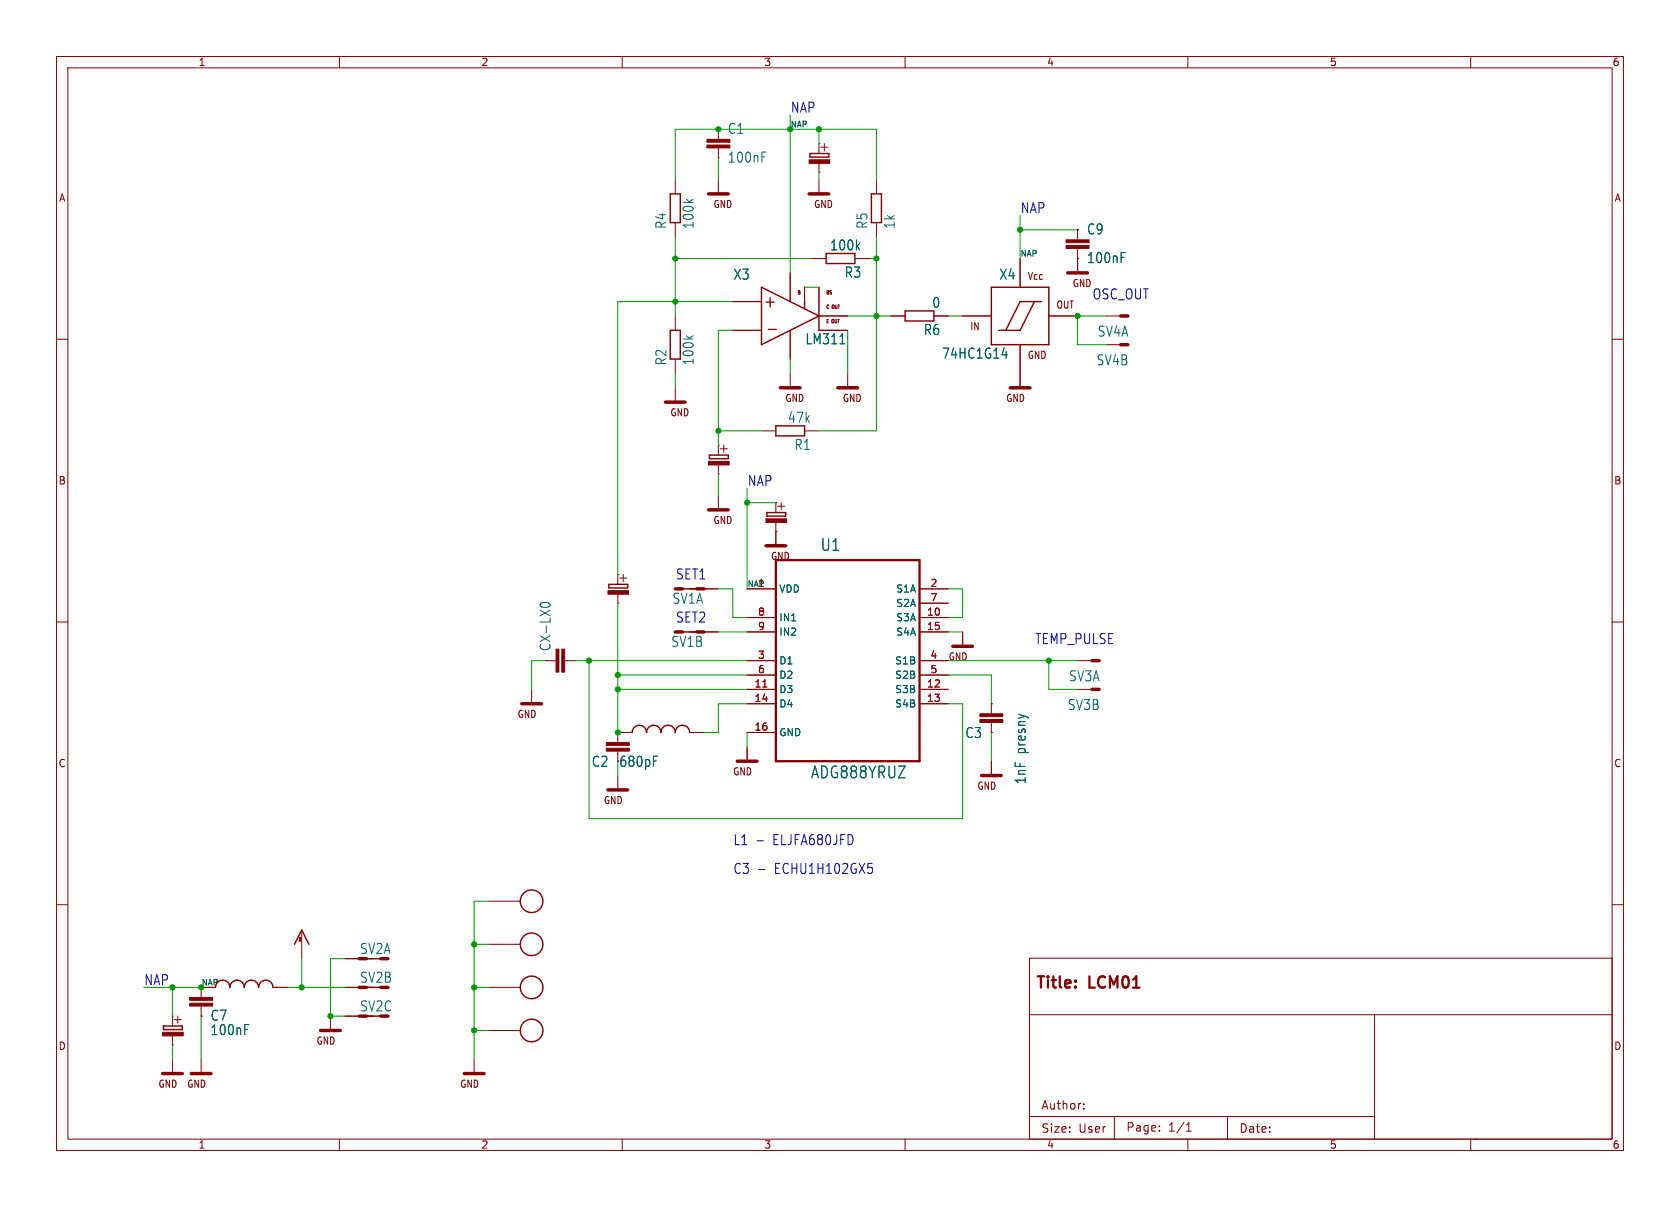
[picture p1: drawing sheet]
<svg xmlns="http://www.w3.org/2000/svg" width="297mm" height="213mm" viewBox="0 0 297 213" stroke-linecap="round" stroke-linejoin="round" font-family="sans-serif">
<g fill="none" stroke="#840000" stroke-width=".18">
<path d="M10 10h277v193.5h-277zM12 12h273v189.5h-273zM60 10v2M110 10v2M160 10v2M210 10v2M260 10v2M119.4 31.8v2.5M119.4 39.4v2.5M127 22.9h.1M127 27.9h.1M127 22.9v1.7"/>
<path d="M127 26.2v1.7M127 31.8v2.5M144.8 25.4h.1M144.8 30.5h.1M144.8 25.4v1.7M144.8 28.7v1.8M144.8 31.8v2.5M145.1 26h1.3M145.7 25.4v1.3M154.9 31.8v2.5M154.9 39.4v2.5M10 60h2"/>
<path d="M119.4 55.9v2.5M129.5 58.4h5.1M129.5 53.3h5.1M139.7 48.3v5M139.7 58.4v5.1M142.2 50.8v2.5M143.5 45.7h2.5M144.8 55.9h5.1M144.8 50.8v2.5M147.3 58.4h2.6M151.1 45.7h2.6M157.5 55.9h2.5"/>
<path d="M165.1 55.9h2.5M170.2 55.9h5.1M180.3 45.7v5.1M185.4 55.9h5.1M190.5 40.6h.1M190.5 45.7h.1M190.5 40.6v1.8M190.5 43.9v4.4M195.6 55.9h2.5M285 60h2M119.4 63.5v2.5M119.4 68.6v2.5"/>
<path d="M127 78.7h.1M127 78.7v1.8M127.3 79.4h1.3M128 78.7v1.3M134.6 76.2h2.6M139.7 66v2.6M142.2 76.2h2.6M149.9 66v2.6M180.3 61v7.6M195.6 61h2.5M127 83.8h.1M127 82.1v1.7"/>
<path d="M127 87.6v2.6M137.2 88.9h.1M137.2 94h.1M137.2 88.9v1.7M137.2 92.2v4.3M137.5 89.5h1.3M138.1 88.9v1.3M10 110h2M96.5 116.8h.1M96.5 116.8h1.8M99.8 116.8h1.8M101.6 116.8h.1"/>
<path d="M109.2 101.6h.1M109.2 106.7h.1M109.2 101.6v1.7M109.2 104.9v1.8M109.5 102.2h1.3M110.2 101.6v1.3M121.9 104.1h5.1M121.9 111.8h5.1M132.1 116.8h5.1M132.1 104.1h5.1M132.1 109.2h5.1M132.1 111.8h5.1"/>
<path d="M132.1 119.4h5.1M162.6 116.8h5M162.6 104.1h5M162.6 109.2h5M162.6 111.8h5M162.6 119.4h5M162.6 106.7h5M170.2 111.8v2.5M190.5 116.8h2.5M285 110h2M94 121.9v2.6M109.2 129.5h.1"/>
<path d="M109.2 129.5h2.6M109.2 129.5v1.8M109.2 132.8v.6M109.2 137.2v2.5M121.9 129.5h2.6M132.1 121.9h5.1M132.1 132.1v2.5M132.1 124.5h5.1M132.1 129.5h5.1M162.6 121.9h5M162.6 124.5h5M175.3 129.5h.1"/>
<path d="M175.3 124.5h.1M175.3 124.5v1.7M175.3 127.8v1.7M175.3 134.6v2.6M190.5 121.9h2.5M10 160h2M86.4 159.4h5.5M285 160h2M30.5 179.7h.1M30.5 179.7v1.8M31.4 179.7v1.3M35.6 179.7h.1"/>
<path d="M35.6 177.9v1.8M38.1 174.6h-2.5v1.8M48.3 174.6h2.5M53.3 164.5v5M58.4 179.7v2.5M61 174.6h5M61 179.7h5M61 169.5h5M86.4 174.6h5.5M86.4 167h5.5M182 169.5h103v32h-103zM182 179.5h103"/>
<path d="M243 179.5v22M30.5 184.8h.1M30.5 183v1.8M30.5 187.3v2.6M30.8 180.3h1.3M35.6 187.3v2.6M83.8 187.3v2.6M86.4 182.2h5.5M182 197.5h61M191.6 196v.1M191.6 195.2v.2M197 197.5v4"/>
<path d="M205 199.9v.1M205 199.1v.2M209.7 199l.5-.5v1.5M217 197.5v4M60 201.5v2M110 201.5v2M160 201.5v2M209.7 200h.9M210 201.5v2M260 201.5v2M261 201.5h.1"/>
</g>
<g fill="none" stroke="#840000" stroke-width=".25">
<path d="M118.5 34.3h1.8v5.1h-1.8zM143.2 27.1h3.3v.7h-3.3zM154.1 34.3h1.7v5.1h-1.7zM118.5 58.4h1.8v5.1h-1.8zM134.6 50.8l10.2 5.1-10.2 5.1zM142.2 53.3v1.3M144.8 53.3v5.1h2.5M146 44.8h5.1v1.8h-5.1zM160 55h5.1v1.8h-5.1zM175.3 50.8h10.1v10.2h-10.1zM182.9 53.3l-2.6 5.1h-3.8M184.1 53.3h-3.8l-2.5 5.1"/>
<path d="M137.2 75.3h5v1.8h-5zM125.4 80.5h3.3v.6h-3.3zM135.6 90.6h3.3v.7h-3.3zM107.6 103.3h3.4v.7h-3.4zM119.4 104.1h5.1M119.4 111.8h5.1M111.8 129.5a1.27 1.27 0 0 1 1.2-1.2 1.27 1.27 0 0 1 1.3 1.2 1.27 1.27 0 0 1 1.3-1.2 1.27 1.27 0 0 1 1.2 1.2 1.27 1.27 0 0 1 1.3-1.2 1.27 1.27 0 0 1 1.3 1.2 1.27 1.27 0 0 1 1.2-1.2 1.27 1.27 0 0 1 1.3 1.2M38.1 174.6a1.27 1.27 0 0 1 1.3-1.2 1.27 1.27 0 0 1 1.2 1.2 1.27 1.27 0 0 1 1.3-1.2 1.27 1.27 0 0 1 1.3 1.2 1.27 1.27 0 0 1 1.2-1.2 1.27 1.27 0 0 1 1.3 1.2 1.27 1.27 0 0 1 1.3-1.2 1.27 1.27 0 0 1 1.3 1.2M52.1 167l1.2-2.5 1.3 2.5M63.5 179.7h5.1M63.5 174.6h5.1M63.5 169.5h5.1"/>
<path d="M28.9 181.5h3.3v.6h-3.3z"/>
<circle cx="94" cy="159.4" r="2"/>
<circle cx="94" cy="174.6" r="2"/>
<circle cx="94" cy="167" r="2"/>
<circle cx="94" cy="182.2" r="2"/>
</g>
<g fill="none" stroke="#840000" stroke-width=".61">
<path d="M125.3 34.3h3.4M143 34.3h3.5M188.8 48.3h3.4M198.1 55.9h1.3M117.6 71.1h3.5M138 68.6h3.4M148.1 68.6h3.5M178.6 68.6h3.5M198.1 61h1.3M125.3 90.2h3.4M135.4 96.5h3.5M119.4 104.1h1.2"/>
<path d="M119.4 111.8h1.2M123.2 104.1h1.3M123.2 111.8h1.3M168.4 114.3h3.5M193 116.8h1.3M92.2 124.5h3.5M107.5 139.7h3.5M130.3 134.6h3.5M173.5 137.2h3.5M193 121.9h1.3M28.7 189.9h3.5M33.8 189.9h3.5"/>
<path d="M56.7 182.2h3.5M82.1 189.9h3.5"/>
</g>
<path d="M134.7 26.9h.7M198.2 44.7h.7M148.5 60.8h.9M177.2 62.7h.9M177.9 62.2v1.1M95.6 107.2l-.1-.3a1.23 1.23 0 0 1 1.8 0l-.1 .3M115.5 133.7h.7M43.3 181.2h.7" fill="none" stroke="#006464" stroke-width=".18"/>
<path d="M135.8 58.3h1.5" fill="none" stroke="#840000" stroke-width=".23"/>
<g fill="#840000" stroke="#840000" stroke-width=".18">
<path d="M188.5 43.4h4v.5h-4z"/>
<path d="M188.5 42.4h4v.5h-4z"/>
<path d="M125 25.7h4v.5h-4z"/>
<path d="M125 24.6h4v.5h-4z"/>
<path d="M125.3 81.6h3.6v.6h-3.6z"/>
<path d="M33.5 177.4h4.1v.5h-4.1z"/>
<path d="M33.5 176.4h4.1v.5h-4.1z"/>
<path d="M28.7 182.6h3.7v.6h-3.7z"/>
<path d="M143 28.3h3.7v.6h-3.7z"/>
<path d="M173.2 126.2h4.1v.5h-4.1z"/>
<path d="M173.2 127.3h4.1v.5h-4.1z"/>
<path d="M107.5 104.5h3.6v.6h-3.6z"/>
<path d="M107.2 131.3h4.1v.5h-4.1z"/>
<path d="M107.2 132.3h4.1v.5h-4.1z"/>
<path d="M99.3 114.8h.5v4.1h-.5z"/>
<path d="M98.3 114.8h.5v4.1h-.5z"/>
<path d="M135.4 91.8h3.7v.6h-3.7z"/>
</g>
<path d="M137.2 99.1h25.4v35.5h-25.4z" fill="none" stroke="#840000" stroke-width=".41"/>
<path d="M134.9 121.5h.7" fill="none" stroke="#a90000" stroke-width=".18"/>
<path d="M153.5 152.7h.7M154.1 153.4l.2 .3-.2 .7" fill="none" stroke="#0000c2" stroke-width=".18"/>
<g fill="none" stroke="#009600" stroke-width=".18">
<path d="M119.4 31.8v-8.9h35.5v8.9M127 27.9v3.9M139.7 20.3v28M144.8 22.9v2.5M144.8 30.5v1.3M180.3 38.1v7.6M119.4 41.9v14M119.4 45.7h24.1M129.5 53.3h-20.3v48.3M129.5 58.4h-2.5v20.3M142.2 50.8h2.6M149.9 58.4v7.6"/>
<path d="M149.9 55.9h7.6M153.7 45.7h1.2M154.9 41.9v34.3h-10.1M167.6 55.9h2.6M180.3 40.6h10.2M195.6 55.9h-5.1v5.1h5.1M119.4 66v2.6M127 76.2h7.6M139.7 63.5v2.5M127 83.8v3.8M132.1 86.4v17.7M132.1 88.9h5.1"/>
<path d="M96.5 116.8h-2.5v5.1M101.6 116.8h30.5M104.1 116.8v28h66.1v-20.3h-2.6M109.2 119.4h22.9M109.2 106.7v22.8M127 104.1h2.5v5.1h2.6M127 111.8h5.1M167.6 104.1h2.6v5.1h-2.6M167.6 116.8h22.9M167.6 119.4h7.7v5.1M167.6 111.8h2.6M185.4 116.8v5.1h5.1"/>
<path d="M109.2 121.9h22.9M132.1 129.5v2.6M132.1 124.5h-5.1v5h-2.5M175.3 129.5v5.1M86.4 159.4h-2.6v27.9M25.4 174.6h10.2M30.5 174.6v5.1M35.6 179.7v7.6M50.8 174.6h10.2M53.3 169.5v5.1M61 169.5h-2.6v10.2h2.6M83.8 174.6h2.6"/>
<path d="M83.8 167h2.6M30.5 184.8v2.5M83.8 182.2h2.6"/>
</g>
<g fill="#009600" stroke="#009600" stroke-width=".18">
<circle cx="109.2" cy="129.5" r=".46"/>
<circle cx="83.8" cy="167" r=".46"/>
<circle cx="109.2" cy="119.4" r=".46"/>
<circle cx="104.1" cy="116.8" r=".46"/>
<circle cx="109.2" cy="121.9" r=".46"/>
<circle cx="190.5" cy="55.9" r=".46"/>
<circle cx="154.9" cy="55.9" r=".46"/>
<circle cx="119.4" cy="53.3" r=".46"/>
<circle cx="127" cy="76.2" r=".46"/>
<circle cx="127" cy="22.9" r=".46"/>
<circle cx="139.7" cy="22.9" r=".46"/>
<circle cx="180.3" cy="40.6" r=".46"/>
<circle cx="119.4" cy="45.7" r=".46"/>
<circle cx="144.8" cy="22.9" r=".46"/>
<circle cx="154.9" cy="45.7" r=".46"/>
<circle cx="185.4" cy="116.8" r=".46"/>
<circle cx="132.1" cy="88.9" r=".46"/>
<circle cx="35.6" cy="174.6" r=".46"/>
<circle cx="30.5" cy="174.6" r=".46"/>
<circle cx="83.8" cy="174.6" r=".46"/>
<circle cx="83.8" cy="182.2" r=".46"/>
<circle cx="53.3" cy="174.6" r=".46"/>
<circle cx="58.4" cy="179.7" r=".46"/>
</g>
<text font-size="3" fill="#840000" x="134.8" y="54.7">+</text>
<g font-size="2.9" fill="#006464">
<text x="145" y="97.6">U1</text>
<text x="143.3" y="137.9">ADG888YRUZ</text>
</g>
<g font-size="2.8" fill="#840000">
<text x="183" y="175.4">Title:</text>
<text x="192.7" y="175.4">LCM01</text>
</g>
<g font-size="2.5" fill="#006464">
<text x="128.6" y="23.9">C1</text>
<text x="128.6" y="29">100nF</text>
<text x="118" y="40.6" transform="rotate(-90 118 40.6)">R4</text>
<text x="122.8" y="40.6" transform="rotate(-90 122.8 40.6)">100k</text>
<text x="153.6" y="40.6" transform="rotate(-90 153.6 40.6)">R5</text>
<text x="158.4" y="40.6" transform="rotate(-90 158.4 40.6)">1k</text>
<text x="192.1" y="41.7">C9</text>
<text x="146.6" y="44.5">100k</text>
<text x="192.1" y="46.8">100nF</text>
<text x="129.6" y="49.7">X3</text>
<text x="149.2" y="49.3">R3</text>
<text x="176.6" y="49.7">X4</text>
<text x="163.2" y="59.5">R6</text>
<text x="164.7" y="54.7">0</text>
<text x="194" y="59.7">SV4A</text>
<text x="118" y="64.7" transform="rotate(-90 118 64.7)">R2</text>
<text x="122.8" y="64.7" transform="rotate(-90 122.8 64.7)">100k</text>
<text x="142.3" y="61.1">LM311</text>
<text x="166.4" y="63.6">74HC1G14</text>
<text x="193.7" y="64.8">SV4B</text>
<text x="139.2" y="75">47k</text>
<text x="140.3" y="79.8">R1</text>
<text x="118.8" y="107">SV1A</text>
<text x="97.6" y="115.3" transform="rotate(-90 97.6 115.3)">CX-LX0</text>
<text x="118.6" y="114.6">SV1B</text>
<text x="188.7" y="125.8">SV3B</text>
<text x="188.9" y="120.7">SV3A</text>
<text x="170.6" y="130.7">C3</text>
<text x="104.5" y="135.8">C2</text>
<text x="181.5" y="133.4" transform="rotate(-90 181.5 133.4)">presny</text>
<text x="181.5" y="138.8" transform="rotate(-90 181.5 138.8)">1nF</text>
<text x="63.6" y="168.9">SV2A</text>
<text x="63.6" y="179.1">SV2C</text>
<text x="63.6" y="174">SV2B</text>
<text x="37.1" y="180.7">C7</text>
<text x="37.1" y="183.3">100nF</text>
</g>
<g font-size="2.5" fill="#0000c2">
<text x="139.7" y="20.1">NAP</text>
<text x="180.3" y="37.9">NAP</text>
<text x="193" y="53.1">OSC_OUT</text>
<text x="132.1" y="86.1">NAP</text>
<text x="119.4" y="102.6">SET1</text>
<text x="119.4" y="110.2">SET2</text>
<text x="182.9" y="114.1">TEMP_PULSE</text>
<text x="129.5" y="149.6">L1 -</text>
<text x="136.7" y="149.6">ELJFA680JFD</text>
<text x="129.5" y="154.7">C3 -</text>
<text x="137" y="154.7">ECHU1H102GX5</text>
<text x="25.4" y="174.4">NAP</text>
</g>
<text font-size="2.5" fill="#840000" x="109.4" y="135.8">680pF</text>
<g font-size="2.1" fill="#840000">
<text x="184" y="196.4">Author:</text>
<text x="184" y="200.5">Size:</text>
<text x="190.7" y="200.5">User</text>
<text x="199" y="200.3">Page:</text>
<text x="206.5" y="200.3">1/1</text>
<text x="219" y="200.5">Date:</text>
</g>
<g font-size="1.8" fill="#840000">
<text x="35" y="11.9">1</text>
<text x="85" y="11.9">2</text>
<text x="135" y="11.9">3</text>
<text x="185" y="11.9">4</text>
<text x="235" y="11.9">5</text>
<text x="285" y="11.9">6</text>
<text x="10.3" y="35.9">A</text>
<text x="285.3" y="35.9">A</text>
<text x="126.1" y="37">GND</text>
<text x="143.8" y="37">GND</text>
<text x="181.6" y="49.7">Vcc</text>
<text x="189.6" y="50.9">GND</text>
<text x="171.4" y="58.6">IN</text>
<text x="186.7" y="54.8">OUT</text>
<text x="181.6" y="63.6">GND</text>
<text x="138.8" y="71.3">GND</text>
<text x="148.9" y="71.3">GND</text>
<text x="177.8" y="71.3">GND</text>
<text x="118.4" y="73.8">GND</text>
<text x="10.3" y="85.9">B</text>
<text x="285.3" y="85.9">B</text>
<text x="126.1" y="92.9">GND</text>
<text x="136.2" y="99.2">GND</text>
<text x="167.6" y="117">GND</text>
<text x="91.4" y="127.1">GND</text>
<text x="10.3" y="135.9">C</text>
<text x="129.5" y="137.3">GND</text>
<text x="285.3" y="135.9">C</text>
<text x="106.7" y="142.4">GND</text>
<text x="172.7" y="139.8">GND</text>
<text x="10.3" y="185.9">D</text>
<text x="55.9" y="184.9">GND</text>
<text x="285.3" y="185.9">D</text>
<text x="27.9" y="192.5">GND</text>
<text x="33" y="192.5">GND</text>
<text x="81.3" y="192.5">GND</text>
<text x="35" y="203.3">1</text>
<text x="85" y="203.3">2</text>
<text x="135" y="203.3">3</text>
<text x="185" y="203.3">4</text>
<text x="235" y="203.3">5</text>
<text x="285" y="203.3">6</text>
</g>
<g font-size="1.8" fill="#a90000">
<text x="133.9" y="103.9">1</text>
<text x="164.4" y="103.9">2</text>
<text x="164.4" y="106.4">7</text>
<text x="133.9" y="109">8</text>
<text x="133.9" y="111.5">9</text>
<text x="163.8" y="109">10</text>
<text x="163.8" y="111.5">15</text>
<text x="133.9" y="116.6">3</text>
<text x="133.9" y="119.1">6</text>
<text x="164.4" y="116.6">4</text>
<text x="164.4" y="119.1">5</text>
<text x="133.3" y="121.7">11</text>
<text x="133.3" y="124.2">14</text>
<text x="163.8" y="121.7">12</text>
<text x="163.8" y="124.2">13</text>
<text x="133.3" y="129.3">16</text>
</g>
<g font-size="1.8" fill="#006464">
<text x="137.7" y="105">VDD</text>
<text x="158.3" y="105">S1A</text>
<text x="158.3" y="107.5">S2A</text>
<text x="137.7" y="110.1">IN1</text>
<text x="137.7" y="112.6">IN2</text>
<text x="158.3" y="110.1">S3A</text>
<text x="158.3" y="112.6">S4A</text>
<text x="137.7" y="117.7">D1</text>
<text x="158.2" y="117.7">S1B</text>
<text x="137.7" y="122.8">D3</text>
<text x="137.7" y="125.3">D4</text>
<text x="137.7" y="120.2">D2</text>
<text x="158.2" y="122.8">S3B</text>
<text x="158.2" y="125.3">S4B</text>
<text x="158.2" y="120.2">S2B</text>
<text x="137.7" y="130.4">GND</text>
</g>
<g font-size="1.4" fill="#0f0f0f">
<text x="139.7" y="22.6">NAP</text>
<text x="180.3" y="45.4">NAP</text>
<text x="132.1" y="103.9">NAP</text>
</g>
<text font-size="1.4" fill="#840000" x="35.6" y="174.3">NAP</text>
<g font-size=".8" fill="#840000">
<text x="141" y="52.1">B</text>
<text x="146" y="52.1">BS</text>
<text x="146" y="54.7">C OUT</text>
<text x="146" y="57.2">E OUT</text>
</g>
<text font-size=".4" fill="#840000" x="53.2" y="166.5" transform="rotate(-90 53.2 166.5)">PaJa</text>
</svg>
